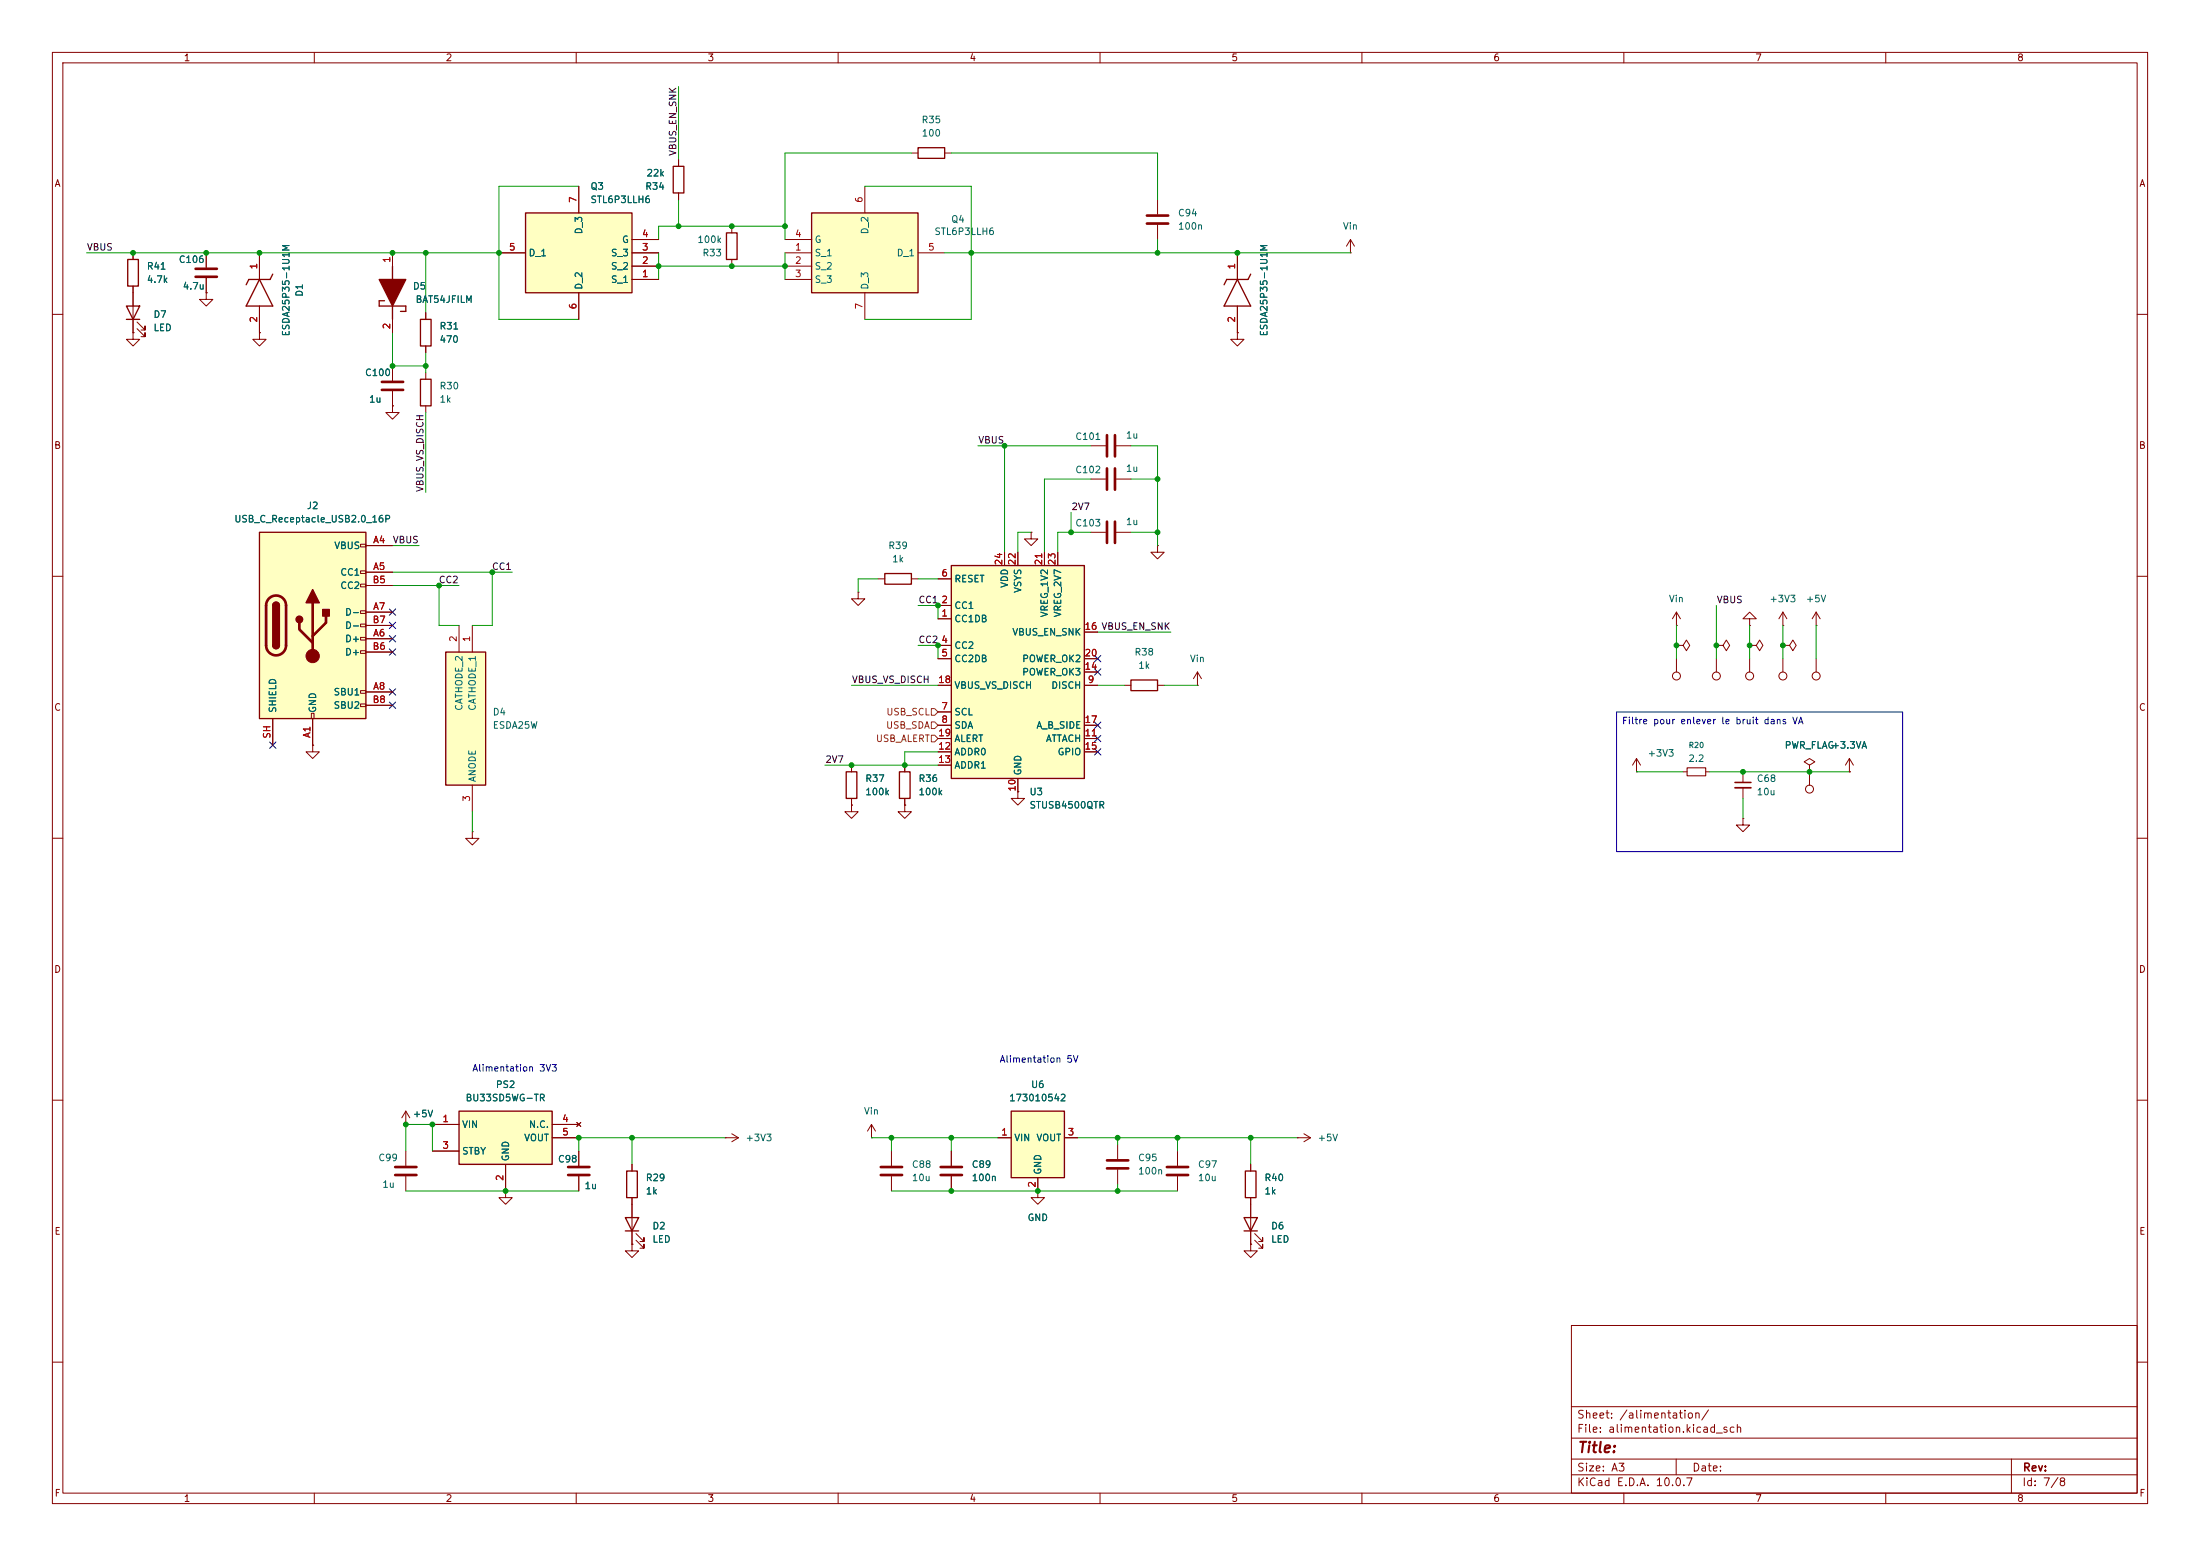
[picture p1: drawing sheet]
<svg xmlns="http://www.w3.org/2000/svg" width="420mm" height="297mm" viewBox="0 0 420 297" stroke-linecap="round" stroke-linejoin="round" font-family="sans-serif">
<g fill="none" stroke="#840000" stroke-width=".19">
<path d="M10 10h400v277h-400zM12 12h396v273h-396zM60 10v2M110 10v2M160 10v2M210 10v2M260 10v2M310 10v2M360 10v2M10 60h2M408 60h2M10 110h2"/>
<path d="M408 110h2M10 160h2M408 160h2M10 210h2M408 210h2M300 253h108v32h-108zM10 260h2M300 278.5h108M300 274.5h108M300 268.5h108M320 278.5v3M384 278.5v6.5"/>
<path d="M408 260h2M60 285v2M110 285v2M160 285v2M210 285v2M260 285v2M300 281.5h108M310 285v2M360 285v2"/>
</g>
<path d="M49.5 101.6h20.3v35.6h-20.3z" fill="#ffffc2"/>
<g fill="none" stroke="#840000" stroke-width=".19">
<path d="M68.8 103.9h1v.5h-1zM68.8 109h1v.5h-1zM68.8 111.5h1v.5h-1zM68.8 116.6h1v.5h-1zM68.8 119.1h1v.5h-1zM69.8 104.1h5.1M69.8 109.2h5.1M69.8 116.8h5.1M69.8 111.8h5.1M69.8 119.4h5.1M52.1 137.2v5M59.4 136.1h.5v1.1h-.5z"/>
<path d="M59.7 137.2v5M68.8 121.7h1v.5h-1zM68.8 124.2h1v.5h-1zM68.8 131.8h1v.5h-1zM68.8 134.4h1v.5h-1zM69.8 121.9h5.1M69.8 132.1h5.1M69.8 124.5h5.1M69.8 134.6h5.1M120.6 237.5v1.3h1.3l-1.3 1.2-1.2-1.2h1.2M120.6 237.5h.1M120.6 222.2v1.3"/>
<path d="M120.6 228.6v1.3M198.1 227.3v1.3h1.3l-1.3 1.3-1.3-1.3h1.3M198.1 227.3h.1M238.8 222.2v1.3M238.8 228.6v1.3"/>
</g>
<path d="M49.5 101.6h20.3v35.6h-20.3zM52.1 115.6a.64 .64 0 0 1 .6-.7 .64 .64 0 0 1 .6 .7M52.1 123.2a.64 .64 0 0 0 .6 .6 .64 .64 0 0 0 .6-.6M119.6 223.5h2.1v5.1h-2.1zM237.7 223.5h2.1v5.1h-2.1z" fill="none" stroke="#840000" stroke-width=".25"/>
<path d="M51.4 114.2a1.9 1.9 0 0 1 2-.4 1.9 1.9 0 0 1 1.2 1.8v7.6a1.91 1.91 0 0 1-1.9 1.9 1.91 1.91 0 0 1-1.9-1.9v-7.8l.2-.6zM57.1 118.9v1.2l2.6 2.6M59.7 115.1v10.1M62.2 117.6v1.3l-2.5 2.5" fill="none" stroke="#840000" stroke-width=".51"/>
<g fill="#840000" stroke="#840000" stroke-width=".25">
<path d="M52.1 115.6h1.2v7.6h-1.2z"/>
<path d="M52.3 115.1a.64 .64 0 0 1 .6-.1 .64 .64 0 0 1 .4 .6h-1.2z"/>
<path d="M52.1 123.2h1.2a.64 .64 0 0 1-.6 .6 .64 .64 0 0 1-.6-.6z"/>
<path d="M59.7 112.5l1.3 2.6h-2.6z"/>
<path d="M61.6 116.3h1.3v1.3h-1.3z"/>
<circle cx="57.1" cy="118.2" r=".63"/>
</g>
<circle cx="59.7" cy="125.2" r="1.27" fill="#840000" stroke="#840000" stroke-width=".19"/>
<path d="M85.1 124.5h7.6v25.4h-7.6z" fill="#ffffc2"/>
<path d="M85.1 124.5h7.6v25.4h-7.6zM119.4 232.4h2.5l-1.3 2.5zM119.4 234.9h2.5M237.5 232.4h2.5l-1.2 2.5zM237.5 234.9h2.5" fill="none" stroke="#840000" stroke-width=".25"/>
<g fill="none" stroke="#840000" stroke-width=".19">
<path d="M87.6 119.4v5.1M90.2 119.4v5.1M90.2 158.8v1.2h1.2l-1.2 1.3-1.3-1.3h1.3M90.2 158.8h.1M90.2 149.9v5M77.5 214.6h.1M77.5 212.1l-.8 1.3M77.5 212.1l.7 1.3M77.5 212.1v2.5M120.6 229.9v7.6M121.4 236.7l1.5 1.6v-.8v.8h-.7M121.4 235.5l1.5 1.5v-.8v.8h-.7"/>
<path d="M238.8 229.9v7.6M239.5 236.7l1.5 1.6v-.8v.8h-.7M239.5 235.5l1.5 1.5v-.8v.8h-.7"/>
</g>
<path d="M181.6 108h25.4v40.6h-25.4z" fill="#ffffc2"/>
<path d="M128.5 31.8h2.1v5h-2.1zM73.4 57.4h-1v1h5.1v1h-1M74.9 50.8v2.5M74.9 58.4v2.6M80.3 61h2v5h-2zM80.3 72.4h2v5.1h-2zM181.6 108h25.4v40.6h-25.4z" fill="none" stroke="#840000" stroke-width=".25"/>
<g fill="none" stroke="#840000" stroke-width=".19">
<path d="M129.5 30.5v1.3M129.5 36.8v1.3M221 38.1v2.8M39.4 55.9v1.3h1.2l-1.2 1.2-1.3-1.2h1.3M39.4 55.9h.1M39.4 48.3v2.8M39.4 53.1v2.8M74.9 48.3v2.5M81.3 59.7v1.3M221 42.9v2.8M74.9 77.5v1.2h1.3l-1.3 1.3-1.2-1.3h1.2M74.9 77.5h.1"/>
<path d="M74.9 61v2.5M74.9 69.9v2.7M74.9 74.7v2.8M81.3 66v1.3M81.3 71.1v1.3M81.3 77.5v1.2M179.1 118.1h2.5M179.1 115.6h2.5M179.1 110.5h2.5M191.8 105.4v2.6M194.3 105.4v2.6M199.4 105.4v2.6"/>
<path d="M201.9 105.4v2.6M320 119.4h.1M320 116.8l-.7 1.3M320 116.8l.8 1.3M320 116.8v2.6M334 118.1h1.3l-1.3-1.3-1.3 1.3h1.3v1.3M334 119.4h.1M340.4 119.4h.1M340.4 116.8l-.8 1.3M340.4 116.8l.7 1.3M340.4 116.8v2.6M346.7 119.4h.1"/>
<path d="M346.7 116.8l-.8 1.3M346.7 116.8l.8 1.3M346.7 116.8v2.6M179.1 123.2h2.5M179.1 125.7h2.5M179.1 135.9h2.5M179.1 138.4h2.5M179.1 130.8h2.5M207 125.7h2.5M207 138.4h2.5M207 130.8h2.5M207 128.3h2.5"/>
<path d="M207 120.7h2.5M320 123.2h1.3l.6-1 .7 1-.7 1-.6-1M320 123.2h.1M320 125.7v2.6M327.7 125.7v2.6M340.4 123.2h1.2l.7-1 .6 1-.6 1-.7-1M340.4 123.2h.1M340.4 125.7v2.6M346.7 125.7v2.6M59.7 142.2v1.3h1.3l-1.3 1.3-1.3-1.3h1.3M59.7 142.2h.1M179.1 141h2.5"/>
<path d="M179.1 143.5h2.5M179.1 146.1h2.5M194.3 148.6v2.5M207 141h2.5M207 143.5h2.5M332.7 147.3v2.1M332.7 150.4v2M345.4 146.1l1.1-.7-1.1-.6-1 .6 1 .7v1.2M345.4 147.3h.1M353.1 147.3h.1M353.1 144.8l-.8 1.3M353.1 144.8l.7 1.3"/>
<path d="M353.1 144.8v2.5M77.5 219.7v2.8M77.5 224.5v2.8M96.5 227.3v1.3h1.3l-1.3 1.3-1.3-1.3h1.3M96.5 227.3h.1"/>
<circle cx="320" cy="129" r=".76"/>
<circle cx="327.7" cy="129" r=".76"/>
<circle cx="340.4" cy="129" r=".76"/>
<circle cx="346.7" cy="129" r=".76"/>
</g>
<path d="M37.3 51.3h4.1M37.3 52.8h4.1M218.9 42.7h4.1M218.9 41.1h4.1M72.9 72.9h4.1M72.9 74.4h4.1M75.4 222.8h4.1M75.4 224.3h4.1" fill="none" stroke="#840000" stroke-width=".51"/>
<path d="M72.4 53.3h5.1l-2.6 5.1z" fill="#840000" stroke="#840000" stroke-width=".25"/>
<path d="M331.2 149.4h3.1" fill="none" stroke="#840000" stroke-width=".3"/>
<path d="M331.2 150.4h3.1" fill="none" stroke="#840000" stroke-width=".33"/>
<path d="M100.3 40.6h20.3v15.3h-20.3z" fill="#ffffc2"/>
<path d="M175.3 28.2h5v2h-5zM49.5 53.3l2.6 5.1h-5.1zM52.1 52.3l-.5 1h-4.1l-.5 1.1M100.3 40.6h20.3v15.3h-20.3z" fill="none" stroke="#840000" stroke-width=".25"/>
<g fill="none" stroke="#840000" stroke-width=".19">
<path d="M110.5 35.6v5M174 29.2h1.3M180.3 29.2h1.3M49.5 48.3v5M49.5 58.4v5.1M95.2 48.3h5.1M110.5 55.9v5.1M120.6 53.3h5.1M120.6 50.8h5.1M120.6 48.3h5.1M120.6 45.7h5.1M334 123.2h1.3l.6-1 .6 1-.6 1-.6-1"/>
<path d="M334 123.2h.1M345.4 147.3v2.6"/>
<circle cx="345.4" cy="150.6" r=".76"/>
</g>
<path d="M154.9 40.6h20.4v15.3h-20.4z" fill="#ffffc2"/>
<path d="M24.1 58.4h2.6l-1.3 2.6zM24.4 49.5h2v5.1h-2zM138.7 44.5h2v5h-2zM154.9 40.6h20.4v15.3h-20.4zM24.1 61h2.6" fill="none" stroke="#840000" stroke-width=".25"/>
<g fill="none" stroke="#840000" stroke-width=".19">
<path d="M165.1 35.6v5M25.4 48.3v1.2M25.4 54.6v8.9M139.7 43.2v1.3M139.7 49.5v1.3M149.9 48.3h5M149.9 50.8h5M149.9 53.3h5M149.9 45.7h5M165.1 55.9v5.1M175.3 48.3h5M25.4 63.5v1.3h1.3l-1.3 1.2-1.3-1.2h1.3"/>
<path d="M25.4 63.5h.1M26.2 62.7l1.5 1.6v-.8v.8h-.8M26.2 61.5l1.5 1.5v-.8v.8h-.8M49.5 63.5v1.3h1.3l-1.3 1.2-1.2-1.2h1.2M49.5 63.5h.1M327.7 123.2h1.2l.7-1 .6 1-.6 1-.7-1M327.7 123.2h.1M334 125.7v2.6M312.4 147.3h.1M312.4 144.8l-.7 1.3M312.4 144.8l.8 1.3M312.4 144.8v2.5"/>
<path d="M321.3 147.3h.8M325.6 147.3h.8M332.7 156.2v1.3h1.3l-1.3 1.3-1.2-1.3h1.2M332.7 156.2h.1"/>
<circle cx="334" cy="129" r=".76"/>
</g>
<path d="M322.1 146.6h3.5v1.5h-3.5z" fill="none" stroke="#840000" stroke-width=".2"/>
<path d="M193 212.1h10.2v12.7h-10.2z" fill="#ffffc2"/>
<path d="M236.2 53.3l2.6 5.1h-5.1zM238.8 52.3l-.5 1h-4.1l-.5 1.1M168.9 109.5h5.1v2h-5.1zM215.9 129.8h5.1v2h-5.1zM161.5 147.3h2.1v5.1h-2.1zM171.7 147.3h2v5.1h-2zM193 212.1h10.2v12.7h-10.2z" fill="none" stroke="#840000" stroke-width=".25"/>
<g fill="none" stroke="#840000" stroke-width=".19">
<path d="M236.2 48.3v5M236.2 58.4v5.1M257.8 48.3h.1M257.8 45.7l-.8 1.3M257.8 45.7l.8 1.3M257.8 45.7v2.6M236.2 63.5v1.3h1.3l-1.3 1.2-1.3-1.2h1.3M236.2 63.5h.1M208.3 85.1h2.8M208.3 91.4h2.8M213.1 85.1h2.8M213.1 91.4h2.8"/>
<path d="M163.8 113v1.3h1.3l-1.3 1.3-1.2-1.3h1.2M163.8 113h.1M167.6 110.5h1.3M174 110.5h1.3M196.8 101.6v1.3h1.3l-1.3 1.2-1.2-1.2h1.2M196.8 101.6h.1M208.3 101.6h2.8M213.1 101.6h2.8M221 104.1v1.3h1.2l-1.2 1.3-1.3-1.3h1.3M221 104.1h.1M214.6 130.8h1.3M221 130.8h1.2"/>
<path d="M228.6 130.8h.1M228.6 128.3l-.8 1.2M228.6 128.3l.8 1.2M228.6 128.3v2.5M162.6 153.7v1.2h1.2l-1.2 1.3-1.3-1.3h1.3M162.6 153.7h.1M162.6 146.1v1.2M162.6 152.4v1.3M172.7 153.7v1.2h1.3l-1.3 1.3-1.3-1.3h1.3M172.7 153.7h.1M172.7 146.1v1.2M172.7 152.4v1.3"/>
<path d="M194.3 151.1v1.3h1.3l-1.3 1.3-1.3-1.3h1.3M194.3 151.1h.1M110.5 219.7v2.8M138.4 217.2h.1M138.4 217.2h2.6M139.7 216.4l1.3 .8M141 217.2l-1.3 .7M166.4 217.2h.1M166.4 214.6l-.8 1.3M166.4 214.6l.7 1.3M166.4 214.6v2.6M170.2 219.7v2.8"/>
<path d="M181.6 219.7v2.8M190.5 217.2h2.5M203.2 217.2h2.5M213.4 218.4v2.8M224.8 219.7v2.8M247.6 217.2h.1M247.6 217.2h2.6M248.9 216.4l1.3 .8M250.2 217.2l-1.3 .7M110.5 224.5v2.8M170.2 224.5v2.8M181.6 224.5v2.8"/>
<path d="M198.1 224.8v2.5M213.4 223.3v2.8M224.8 224.5v2.8"/>
</g>
<g fill="none" stroke="#840000" stroke-width=".51">
<path d="M211.3 83.1v4M211.3 89.4v4.1M211.3 99.6v4M212.9 83.1v4M212.9 89.4v4.1M212.9 99.6v4M108.5 222.8h4M108.5 224.3h4M168.1 222.8h4.1M168.1 224.3h4.1M179.6 222.8h4M179.6 224.3h4"/>
<path d="M211.3 221.5h4.1M211.3 223h4.1M222.8 222.8h4M222.8 224.3h4"/>
</g>
<path d="M87.6 212.1h17.8v10.1h-17.8z" fill="#ffffc2"/>
<path d="M87.6 212.1h17.8v10.1h-17.8z" fill="none" stroke="#840000" stroke-width=".25"/>
<g fill="none" stroke="#840000" stroke-width=".19">
<path d="M110.5 35.6v5M129.5 30.5v1.3M129.5 36.8v1.3M25.4 48.3v1.2M25.4 54.6v3.8M39.4 55.9h.1M39.4 48.3v2.8M39.4 53.1v2.8M49.5 48.3v5M49.5 58.4v5.1M74.9 48.3v2.5M81.3 59.7v1.3"/>
<path d="M95.2 48.3h5.1M110.5 55.9v5.1M120.6 53.3h5.1M120.6 50.8h5.1M120.6 48.3h5.1M120.6 45.7h5.1M236.2 48.3v5M236.2 58.4v5.1M25.4 63.5h.1M25.4 61v2.5M49.5 63.5h.1M74.9 77.5h.1"/>
<path d="M74.9 61v2.5M74.9 69.9v2.7M74.9 74.7v2.8M81.3 66v1.3M236.2 63.5h.1M69.8 104.1h5.1M69.8 109.2h5.1M69.8 116.8h5.1M69.8 111.8h5.1M69.8 119.4h5.1M179.1 118.1h2.5M179.1 115.6h2.5"/>
<path d="M179.1 110.5h2.5M191.8 105.4v2.6M194.3 105.4v2.6M199.4 105.4v2.6M201.9 105.4v2.6M52.1 137.2v5M59.7 137.2v5M69.8 121.9h5.1M69.8 132.1h5.1M69.8 124.5h5.1M69.8 134.6h5.1M179.1 123.2h2.5"/>
<path d="M179.1 125.7h2.5M179.1 135.9h2.5M179.1 138.4h2.5M179.1 130.8h2.5M207 125.7h2.5M207 138.4h2.5M207 130.8h2.5M207 128.3h2.5M207 120.7h2.5M59.7 142.2h.1M162.6 153.7h.1M162.6 146.1v1.2"/>
<path d="M162.6 152.4v1.3M172.7 153.7h.1M172.7 146.1v1.2M172.7 152.4v1.3M179.1 141h2.5M179.1 143.5h2.5M179.1 146.1h2.5M194.3 151.1h.1M194.3 148.6v2.5M207 141h2.5M207 143.5h2.5M345.4 147.3h.1"/>
<path d="M345.4 147.3v2.6M353.1 147.3h.1M77.5 214.6h.1M82.5 214.6h5.1M82.5 219.7h5.1M105.4 214.6h5.1M105.4 217.2h5.1M110.1 214.2l.8 .8M110.5 219.7v2.8M110.9 214.2l-.8 .8M181.6 219.7v2.8M190.5 217.2h2.5"/>
<path d="M203.2 217.2h2.5M96.5 227.3h.1M96.5 222.2v5.1M110.5 224.5v2.8M120.6 237.5h.1M120.6 222.2v1.3M120.6 228.6v3.8M120.6 234.9v2.6M181.6 224.5v2.8M198.1 227.3h.1M198.1 224.8v2.5M238.8 237.5v1.3h1.2l-1.2 1.2-1.3-1.2h1.3"/>
<path d="M238.8 237.5h.1M238.8 222.2v1.3M238.8 228.6v3.8M238.8 234.9v2.6"/>
</g>
<path d="M177.8 135.3h.6l.7 .6-.7 .6h-.6zM177.8 137.8h.6l.7 .6-.7 .7h-.6zM177.8 140.3h.6l.7 .7-.7 .6h-.6z" fill="none" stroke="#725600" stroke-width=".19"/>
<g fill="none" stroke="#009600" stroke-width=".19">
<path d="M129.5 16.5v14M110.5 35.6h-15.3v25.4h15.3M129.5 38.1v5.1M165.1 35.6h20.3v25.4h-20.3M174 29.2h-24.1v16.5M181.6 29.2h39.4v8.9M16.5 48.3h78.7M81.3 48.3v11.4M125.7 48.3v5M125.7 50.8h24.2M149.9 43.2h-24.2v2.5M149.9 48.3v5"/>
<path d="M180.3 48.3h77.5M221 45.7v2.6M74.9 63.5v6.4h6.4M81.3 67.3v3.8M81.3 78.7v15.3M186.7 85.1h21.6M191.8 85.1v20.3M204.5 97.8v3.8M208.3 91.4h-8.9v14M215.9 85.1h5.1v19M215.9 91.4h5.1M74.9 111.8h12.7"/>
<path d="M74.9 104.1h5.1M74.9 109.2h22.9M83.8 111.8v7.6h3.8M94 109.2v10.2h-3.8M167.6 110.5h-3.8v2.5M175.3 110.5h3.8M175.3 115.6h3.8v2.5M196.8 101.6h-2.5v3.8M208.3 101.6h-6.4v3.8M215.9 101.6h5.1M320 119.4v6.3M327.7 115.6v10.1"/>
<path d="M334 119.4v6.3M340.4 119.4v6.3M346.7 119.4v6.3M162.6 130.8h16.5M175.3 123.2h3.8v2.5M209.5 130.8h5.1M209.5 120.7h14M222.2 130.8h6.4M90.2 154.9v3.9M157.5 146.1h21.6M179.1 143.5h-6.4v2.6M312.4 147.3h8.9"/>
<path d="M326.4 147.3h26.7M332.7 152.4v3.8M77.5 219.7v-5.1h5v5.1M120.6 217.2v5M138.4 217.2h-27.9v2.5M166.4 217.2h24.1M170.2 217.2v2.5M181.6 217.2v2.5M205.7 217.2h41.9M213.4 217.2v1.2M224.8 217.2v2.5M238.8 217.2v5"/>
<path d="M77.5 227.3h33M170.2 227.3h54.6M213.4 226.1v1.2"/>
</g>
<g fill="none" stroke="#000084" stroke-width=".19">
<path d="M74.3 118.8l1.2 1.2M74.3 116.2l1.2 1.2M75.5 118.8l-1.2 1.2M75.5 116.2l-1.2 1.2M74.3 121.3l1.2 1.2M74.3 131.5l1.2 1.2M74.3 134l1.2 1.2M74.3 123.9l1.2 1.2M75.5 121.3l-1.2 1.2M75.5 131.5l-1.2 1.2M75.5 134l-1.2 1.2M75.5 123.9l-1.2 1.2"/>
<path d="M208.9 125.1l1.3 1.2M208.9 127.7l1.3 1.2M208.9 137.8l1.3 1.2M210.2 125.1l-1.3 1.2M210.2 127.7l-1.3 1.2M210.2 137.8l-1.3 1.2M51.5 141.6l1.2 1.2M52.7 141.6l-1.2 1.2M208.9 142.9l1.3 1.2M208.9 140.4l1.3 1.2M210.2 142.9l-1.3 1.2M210.2 140.4l-1.3 1.2"/>
</g>
<path d="M308.6 135.9h54.6v26.7h-54.6z" fill="none" stroke="#0000c2" stroke-width=".19"/>
<g fill="#009600" stroke="#009600" stroke-width=".19">
<circle cx="94" cy="109.2" r=".46"/>
<circle cx="83.8" cy="111.8" r=".46"/>
<circle cx="129.5" cy="43.2" r=".46"/>
<circle cx="139.7" cy="43.2" r=".46"/>
<circle cx="125.7" cy="50.8" r=".46"/>
<circle cx="139.7" cy="50.8" r=".46"/>
<circle cx="149.9" cy="43.2" r=".46"/>
<circle cx="149.9" cy="50.8" r=".46"/>
<circle cx="236.2" cy="48.3" r=".46"/>
<circle cx="221" cy="48.3" r=".46"/>
<circle cx="185.4" cy="48.3" r=".46"/>
<circle cx="120.6" cy="217.2" r=".46"/>
<circle cx="96.5" cy="227.3" r=".46"/>
<circle cx="110.5" cy="217.2" r=".46"/>
<circle cx="77.5" cy="214.6" r=".46"/>
<circle cx="82.5" cy="214.6" r=".46"/>
<circle cx="39.4" cy="48.3" r=".46"/>
<circle cx="74.9" cy="69.9" r=".46"/>
<circle cx="81.3" cy="69.9" r=".46"/>
<circle cx="81.3" cy="48.3" r=".46"/>
<circle cx="74.9" cy="48.3" r=".46"/>
<circle cx="95.2" cy="48.3" r=".46"/>
<circle cx="49.5" cy="48.3" r=".46"/>
<circle cx="25.4" cy="48.3" r=".46"/>
<circle cx="198.1" cy="227.3" r=".46"/>
<circle cx="213.4" cy="227.3" r=".46"/>
<circle cx="181.6" cy="227.3" r=".46"/>
<circle cx="181.6" cy="217.2" r=".46"/>
<circle cx="170.2" cy="217.2" r=".46"/>
<circle cx="213.4" cy="217.2" r=".46"/>
<circle cx="224.8" cy="217.2" r=".46"/>
<circle cx="238.8" cy="217.2" r=".46"/>
<circle cx="204.5" cy="101.6" r=".46"/>
<circle cx="191.8" cy="85.1" r=".46"/>
<circle cx="221" cy="91.4" r=".46"/>
<circle cx="221" cy="101.6" r=".46"/>
<circle cx="179.1" cy="123.2" r=".46"/>
<circle cx="179.1" cy="115.6" r=".46"/>
<circle cx="172.7" cy="146.1" r=".46"/>
<circle cx="162.6" cy="146.1" r=".46"/>
<circle cx="320" cy="123.2" r=".46"/>
<circle cx="332.7" cy="147.3" r=".46"/>
<circle cx="327.7" cy="123.2" r=".46"/>
<circle cx="345.4" cy="147.3" r=".46"/>
<circle cx="334" cy="123.2" r=".46"/>
<circle cx="340.4" cy="123.2" r=".46"/>
</g>
<text font-size="2" fill="#840000" x="301" y="277.8">Title:</text>
<g font-size="1.5" fill="#840000">
<text x="300.9" y="273.8">File: alimentation.kicad_sch</text>
<text x="300.9" y="271.1">Sheet: /alimentation/</text>
<text x="300.9" y="281.2">Size: A3</text>
<text x="322.9" y="281.2">Date:</text>
<text x="386" y="281.2">Rev:</text>
<text x="300.9" y="284">KiCad E.D.A. 10.0.7</text>
<text x="385.9" y="284">Id: 7/8</text>
</g>
<g font-size="1.3" fill="#840000">
<text x="35" y="12">1</text>
<text x="85" y="12">2</text>
<text x="135" y="12">3</text>
<text x="185" y="12">4</text>
<text x="235" y="12">5</text>
<text x="285" y="12">6</text>
<text x="335" y="12">7</text>
<text x="385" y="12">8</text>
<text x="10.3" y="36">A</text>
<text x="408.3" y="36">A</text>
<text x="10.2" y="86">B</text>
<text x="408.2" y="86">B</text>
<text x="10.2" y="136">C</text>
<text x="408.2" y="136">C</text>
<text x="10.2" y="186">D</text>
<text x="408.2" y="186">D</text>
<text x="10.3" y="236">E</text>
<text x="408.3" y="236">E</text>
<text x="10.3" y="286">F</text>
<text x="35" y="287">1</text>
<text x="85" y="287">2</text>
<text x="135" y="287">3</text>
<text x="185" y="287">4</text>
<text x="235" y="287">5</text>
<text x="285" y="287">6</text>
<text x="335" y="287">7</text>
<text x="385" y="287">8</text>
<text x="408.3" y="286">F</text>
</g>
<g font-size="1.3" fill="#006464">
<text x="175.8" y="23.8">R35</text>
<text x="175.9" y="26.4">100</text>
<text x="123.3" y="34">22k</text>
<text x="112.6" y="36.5">Q3</text>
<text x="112.6" y="39.1">STL6P3LLH6</text>
<text x="123.1" y="36.5">R34</text>
<text x="224.8" y="41.6">C94</text>
<text x="111.5" y="44.8" transform="rotate(-90 111.5 44.8)">D_3</text>
<text x="118.6" y="46.7">G</text>
<text x="133" y="46.7">100k</text>
<text x="155.4" y="46.7">G</text>
<text x="166.1" y="44.8" transform="rotate(-90 166.1 44.8)">D_2</text>
<text x="178.3" y="45.2">STL6P3LLH6</text>
<text x="181.5" y="42.8">Q4</text>
<text x="224.8" y="44.1">100n</text>
<text x="256.3" y="44.1">Vin</text>
<text x="27.9" y="51.8">R41</text>
<text x="34" y="50.5">C106</text>
<text x="100.8" y="49.2">D_1</text>
<text x="116.5" y="51.8">S_2</text>
<text x="116.5" y="49.2">S_3</text>
<text x="134" y="49.2">R33</text>
<text x="155.4" y="49.2">S_1</text>
<text x="155.4" y="51.8">S_2</text>
<text x="171.1" y="49.2">D_1</text>
<text x="27.9" y="54.3">4.7k</text>
<text x="34.8" y="55.6">4.7u</text>
<text x="58.1" y="56.7" transform="rotate(-90 58.1 56.7)">D1</text>
<text x="78.7" y="55.6">D5</text>
<text x="79.2" y="58.1">BAT54JFILM</text>
<text x="111.5" y="55.4" transform="rotate(-90 111.5 55.4)">D_2</text>
<text x="116.5" y="54.3">S_1</text>
<text x="155.4" y="54.3">S_3</text>
<text x="166.1" y="55.4" transform="rotate(-90 166.1 55.4)">D_3</text>
<text x="29.2" y="61">D7</text>
<text x="29.2" y="63.5">LED</text>
<text x="55.6" y="64.3" transform="rotate(-90 55.6 64.3)">ESDA25P35-1U1M</text>
<text x="83.8" y="63.2">R31</text>
<text x="83.8" y="65.7">470</text>
<text x="242.3" y="64.3" transform="rotate(-90 242.3 64.3)">ESDA25P35-1U1M</text>
<text x="69.6" y="72.1">C100</text>
<text x="70.3" y="77.2">1u</text>
<text x="83.8" y="74.6">R30</text>
<text x="83.8" y="77.2">1k</text>
<text x="205.2" y="84.3">C101</text>
<text x="214.8" y="84">1u</text>
<text x="205.2" y="90.6">C102</text>
<text x="214.8" y="90.4">1u</text>
<text x="44.6" y="100">USB_C_Receptacle_USB2.0_16P</text>
<text x="58.5" y="97.5">J2</text>
<text x="205.2" y="100.8">C103</text>
<text x="214.8" y="100.5">1u</text>
<text x="63.7" y="105.1">VBUS</text>
<text x="169.5" y="105.1">R39</text>
<text x="170.2" y="107.6">1k</text>
<text x="64.9" y="110.2">CC1</text>
<text x="64.9" y="112.7">CC2</text>
<text x="182.1" y="111.5">RESET</text>
<text x="192.7" y="112.3" transform="rotate(-90 192.7 112.3)">VDD</text>
<text x="195.3" y="113.3" transform="rotate(-90 195.3 113.3)">VSYS</text>
<text x="65.8" y="117.8">D-</text>
<text x="182.1" y="119.1">CC1DB</text>
<text x="182.1" y="116.5">CC1</text>
<text x="200.4" y="117.9" transform="rotate(-90 200.4 117.9)">VREG_1V2</text>
<text x="202.9" y="117.9" transform="rotate(-90 202.9 117.9)">VREG_2V7</text>
<text x="318.5" y="115.3">Vin</text>
<text x="337.7" y="115.3">+3V3</text>
<text x="344.6" y="115.3">+5V</text>
<text x="65.8" y="122.9">D+</text>
<text x="65.8" y="125.4">D+</text>
<text x="65.8" y="120.3">D-</text>
<text x="182.1" y="124.2">CC2</text>
<text x="193.2" y="121.6">VBUS_EN_SNK</text>
<text x="216.5" y="125.4">R38</text>
<text x="182.1" y="126.7">CC2DB</text>
<text x="182.1" y="131.8">VBUS_VS_DISCH</text>
<text x="195" y="129.2">POWER_OK3</text>
<text x="195" y="126.7">POWER_OK2</text>
<text x="200.6" y="131.8">DISCH</text>
<text x="217.2" y="128">1k</text>
<text x="227.1" y="126.7">Vin</text>
<text x="53" y="136.2" transform="rotate(-90 53 136.2)">SHIELD</text>
<text x="60.7" y="136.2" transform="rotate(-90 60.7 136.2)">GND</text>
<text x="63.6" y="133">SBU1</text>
<text x="63.6" y="135.6">SBU2</text>
<text x="88.6" y="135.8" transform="rotate(-90 88.6 135.8)">CATHODE_2</text>
<text x="91.1" y="135.8" transform="rotate(-90 91.1 135.8)">CATHODE_1</text>
<text x="94" y="136.9">D4</text>
<text x="182.1" y="136.9">SCL</text>
<text x="94" y="139.4">ESDA25W</text>
<text x="182.1" y="139.4">SDA</text>
<text x="182.1" y="141.9">ALERT</text>
<text x="197.7" y="139.4">A_B_SIDE</text>
<text x="199.6" y="141.9">ATTACH</text>
<text x="340.6" y="143.2">PWR_FLAG</text>
<text x="349.5" y="143.2">+3.3VA</text>
<text x="91.1" y="149.4" transform="rotate(-90 91.1 149.4)">ANODE</text>
<text x="165.1" y="149.6">R37</text>
<text x="175.2" y="149.6">R36</text>
<text x="182.1" y="144.5">ADDR0</text>
<text x="182.1" y="147">ADDR1</text>
<text x="195.3" y="148.1" transform="rotate(-90 195.3 148.1)">GND</text>
<text x="201.8" y="144.5">GPIO</text>
<text x="314.4" y="144.7">+3V3</text>
<text x="322.2" y="145.7">2.2</text>
<text x="335.3" y="149.6">C68</text>
<text x="165.1" y="152.1">100k</text>
<text x="175.2" y="152.1">100k</text>
<text x="196.4" y="152.1">U3</text>
<text x="196.4" y="154.6">STUSB4500QTR</text>
<text x="335.3" y="152.1">10u</text>
<text x="94.5" y="208">PS2</text>
<text x="196.7" y="208">U6</text>
<text x="78.7" y="213.6">+5V</text>
<text x="88.1" y="215.6">VIN</text>
<text x="88.8" y="210.5">BU33SD5WG-TR</text>
<text x="100.9" y="215.6">N.C.</text>
<text x="164.8" y="213.1">Vin</text>
<text x="192.6" y="210.5">173010542</text>
<text x="72.1" y="221.9">C99</text>
<text x="88.1" y="220.7">STBY</text>
<text x="97.5" y="221.8" transform="rotate(-90 97.5 221.8)">GND</text>
<text x="100" y="218.1">VOUT</text>
<text x="142.2" y="218.1">+3V3</text>
<text x="193.5" y="218.1">VIN</text>
<text x="197.7" y="218.1">VOUT</text>
<text x="217.2" y="221.9">C95</text>
<text x="251.4" y="218.1">+5V</text>
<text x="72.9" y="227">1u</text>
<text x="106.4" y="222.2">C98</text>
<text x="111.5" y="227.3">1u</text>
<text x="123.2" y="225.8">R29</text>
<text x="174" y="223.2">C88</text>
<text x="174" y="225.8">10u</text>
<text x="185.4" y="223.2">C89</text>
<text x="185.4" y="225.8">100n</text>
<text x="199.1" y="224.3" transform="rotate(-90 199.1 224.3)">GND</text>
<text x="217.2" y="224.5">100n</text>
<text x="228.6" y="223.2">C97</text>
<text x="228.6" y="225.8">10u</text>
<text x="241.3" y="225.8">R40</text>
<text x="123.2" y="228.3">1k</text>
<text x="196.1" y="233.4">GND</text>
<text x="241.3" y="228.3">1k</text>
<text x="124.4" y="235">D2</text>
<text x="124.4" y="237.5">LED</text>
<text x="242.6" y="235">D6</text>
<text x="242.6" y="237.5">LED</text>
</g>
<g font-size="1.3" fill="#0f0f0f">
<text x="129.4" y="29.9" transform="rotate(-90 129.4 29.9)">VBUS_EN_SNK</text>
<text x="16.5" y="48.1">VBUS</text>
<text x="186.7" y="85">VBUS</text>
<text x="81.2" y="94" transform="rotate(-90 81.2 94)">VBUS_VS_DISCH</text>
<text x="204.4" y="97.7">2V7</text>
<text x="74.9" y="104">VBUS</text>
<text x="83.7" y="111.6">CC2</text>
<text x="93.8" y="109.1">CC1</text>
<text x="175.2" y="115.4">CC1</text>
<text x="327.6" y="115.4">VBUS</text>
<text x="175.2" y="123.1">CC2</text>
<text x="162.5" y="130.7">VBUS_VS_DISCH</text>
<text x="157.5" y="145.9">2V7</text>
</g>
<g font-size="1.3" fill="#a90000">
<text x="110.4" y="38.8" transform="rotate(-90 110.4 38.8)">7</text>
<text x="165" y="38.8" transform="rotate(-90 165 38.8)">6</text>
<text x="122.5" y="45.6">4</text>
<text x="151.7" y="45.6">4</text>
<text x="49.4" y="51.5" transform="rotate(-90 49.4 51.5)">1</text>
<text x="74.8" y="50.3" transform="rotate(-90 74.8 50.3)">1</text>
<text x="97.1" y="48.1">5</text>
<text x="122.5" y="53.2">1</text>
<text x="122.5" y="50.7">2</text>
<text x="122.5" y="48.1">3</text>
<text x="151.7" y="48.1">1</text>
<text x="151.7" y="50.7">2</text>
<text x="151.7" y="53.2">3</text>
<text x="177.1" y="48.1">5</text>
<text x="236.1" y="51.5" transform="rotate(-90 236.1 51.5)">1</text>
<text x="110.4" y="59.2" transform="rotate(-90 110.4 59.2)">6</text>
<text x="165" y="59.2" transform="rotate(-90 165 59.2)">7</text>
<text x="49.4" y="61.7" transform="rotate(-90 49.4 61.7)">2</text>
<text x="74.8" y="63" transform="rotate(-90 74.8 63)">2</text>
<text x="236.1" y="61.7" transform="rotate(-90 236.1 61.7)">2</text>
<text x="71.1" y="104">A4</text>
<text x="71" y="111.6">B5</text>
<text x="71.1" y="109.1">A5</text>
<text x="179.6" y="110.4">6</text>
<text x="191.6" y="108" transform="rotate(-90 191.6 108)">24</text>
<text x="194.2" y="108" transform="rotate(-90 194.2 108)">22</text>
<text x="199.3" y="108" transform="rotate(-90 199.3 108)">21</text>
<text x="201.8" y="108" transform="rotate(-90 201.8 108)">23</text>
<text x="71" y="119.2">B7</text>
<text x="71.1" y="116.7">A7</text>
<text x="179.6" y="118">1</text>
<text x="179.6" y="115.4">2</text>
<text x="71" y="124.3">B6</text>
<text x="71.1" y="121.8">A6</text>
<text x="87.5" y="122.7" transform="rotate(-90 87.5 122.7)">2</text>
<text x="90" y="122.7" transform="rotate(-90 90 122.7)">1</text>
<text x="179.6" y="123.1">4</text>
<text x="179.6" y="125.6">5</text>
<text x="206.9" y="120.5">16 VBUS_EN_SNK</text>
<text x="206.9" y="125.6">20</text>
<text x="206.9" y="120.5">16</text>
<text x="71.1" y="131.9">A8</text>
<text x="179" y="130.7">18</text>
<text x="206.9" y="128.1">14</text>
<text x="207.5" y="130.7">9</text>
<text x="71" y="134.5">B8</text>
<text x="179.6" y="135.8">7</text>
<text x="51.9" y="141.1" transform="rotate(-90 51.9 141.1)">SH</text>
<text x="59.6" y="141" transform="rotate(-90 59.6 141)">A1</text>
<text x="179" y="143.4">12</text>
<text x="179" y="140.8">19</text>
<text x="179.6" y="138.3">8</text>
<text x="206.9" y="140.8">11</text>
<text x="206.9" y="143.4">15</text>
<text x="206.9" y="138.3">17</text>
<text x="179" y="145.9">13</text>
<text x="90" y="153.1" transform="rotate(-90 90 153.1)">3</text>
<text x="194.2" y="151.2" transform="rotate(-90 194.2 151.2)">10</text>
<text x="84.4" y="214.5">1</text>
<text x="107.2" y="214.5">4</text>
<text x="84.4" y="219.6">3</text>
<text x="107.2" y="217">5</text>
<text x="191" y="217">1</text>
<text x="203.7" y="217">3</text>
<text x="96.4" y="225.5" transform="rotate(-90 96.4 225.5)">2</text>
<text x="198" y="226.8" transform="rotate(-90 198 226.8)">2</text>
</g>
<g font-size="1.3" fill="#725600">
<text x="169.1" y="136.9">USB_SCL</text>
<text x="167.1" y="141.9">USB_ALERT</text>
<text x="169" y="139.4">USB_SDA</text>
</g>
<g font-size="1.3" fill="#0000c2">
<text x="309.5" y="138.5">Filtre pour enlever le bruit dans VA</text>
<text x="190.7" y="203.1">Alimentation 5V</text>
<text x="90" y="204.8">Alimentation 3V3</text>
</g>
<text font-size="1" fill="#006464" x="322.3" y="143">R20</text>
</svg>
